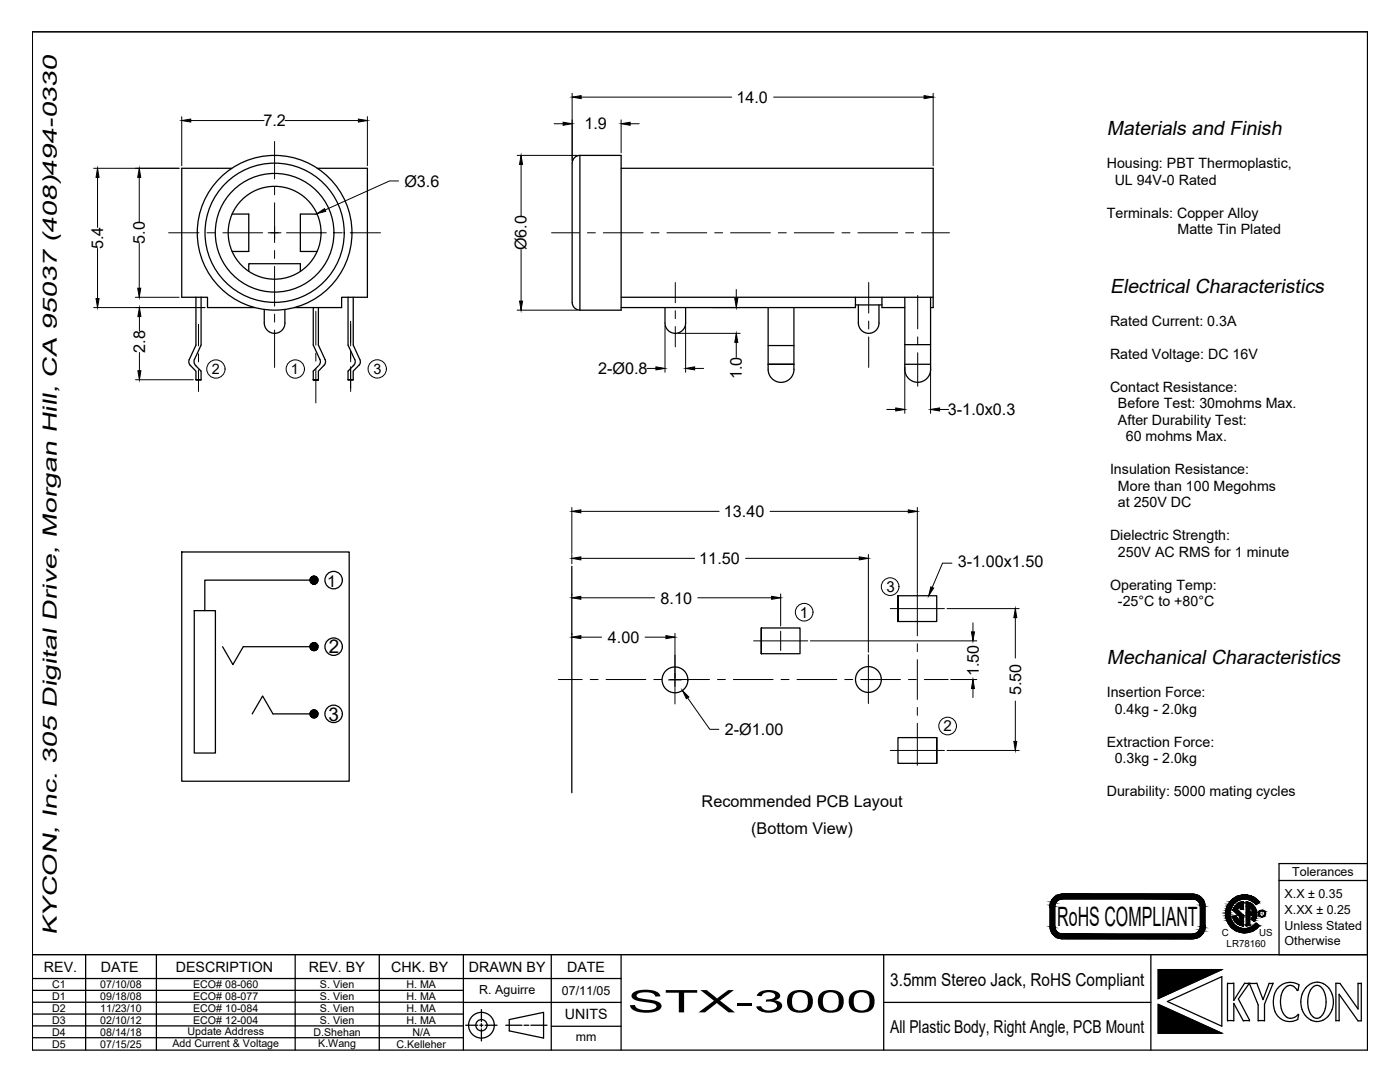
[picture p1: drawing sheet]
<svg xmlns="http://www.w3.org/2000/svg" width="279mm" height="216mm" viewBox="0 0 279 216" stroke-linecap="round" stroke-linejoin="round" font-family="sans-serif">
<!-- layer: PART -->
<g fill="none" stroke="#000" stroke-width=".25">
<path d="M46.3 33.6h-10v25.7h5.1v2.1h9.4M63.3 33.6h10v25.7h-5.1v2.1h-9.5M115.7 31v30.9M115.7 31h8.3v30.9h-8.3M115.7 31a1.54 1.54 0 0 0-1.5 1.5v27.8M124 33.6h62.2v27.8h-.5M39.1 59.3v9.6l-1.3 2.8a1.06 1.06 0 0 0 .2 1.2l1.1 1.2v1.7M40.1 59.3v9.6l-1.3 2.8a1.09 1.09 0 0 0 .3 1.3l1 1.1v1.7M46.3 42.7h3.3v7.5h-3.3M49.6 54.2v-1.6h10.3v1.6M63.3 42.7h-3.4v7.5h3.4M69.5 59.3v9.6l1.3 2.8a1.06 1.06 0 0 1-.3 1.3l-1 1.1v1.7"/>
<path d="M70.5 59.3v9.6l1.3 2.8M124 59.3h62.2M170.7 59.3v2.1h-46.7M176 59.3v2.1h4.6M180.6 59.3v14.4a2.58 2.58 0 0 0 2.5 2.6 2.58 2.58 0 0 0 2.6-2.6M185.7 59.3v14.4M40.1 75.8h-1h1M52.7 61.8v2.7a2.06 2.06 0 0 0 2.1 2 2.06 2.06 0 0 0 2.1-2v-2.7M62.5 61.4v7.5l1.4 2.8a1.03 1.03 0 0 1-.2 1.2M63.5 61.4v7.5l1.4 2.8a1.03 1.03 0 0 1-.2 1.2l-1.2 1.2v1.7h-1h1h-1v-1.7l1-1.1M69.5 75.8h1h-1M71.8 71.8a.97 .97 0 0 1-.2 1.1l-1.1 1.2v1.7"/>
<path d="M114.2 60.3a1.54 1.54 0 0 0 1.5 1.6M132.7 61.4v3.1a2.06 2.06 0 0 0 2.1 2 2.06 2.06 0 0 0 2-2v-3.1M153.3 61.4v12.3a2.58 2.58 0 0 0 2.6 2.6 2.58 2.58 0 0 0 2.6-2.6l-.1-12.3M153.3 69h5.1M158.4 72.7h-5.1h5.1M170.7 60.8h5.3M171.3 60.8v3.7M175.4 60.8v3.7a2.06 2.06 0 0 1-2 2 2.06 2.06 0 0 1-2.1-2M180.6 72.7h5.1M180.6 68.8h5.1M114.1 113v45.2M179.2 118.9h7.7v5.1h-7.7v-5.1v5.1"/>
<path d="M151.9 125.3v5.1v-5.1h7.8v5.1h-7.8M186.9 147.2h-7.7v5.1h7.7v-5.1v5.1"/>
<circle cx="54.8" cy="46.4" r="13.9"/>
<circle cx="54.8" cy="46.4" r="15.4"/>
<circle cx="54.8" cy="46.4" r="11.8"/>
<circle cx="54.8" cy="46.4" r="9.3"/>
<circle cx="134.7" cy="135.7" r="2.58"/>
<circle cx="173.3" cy="135.6" r="2.58"/>
</g>
<!-- layer: CENTER -->
<g fill="none" stroke="#000" stroke-width=".2">
<path d="M54.8 28.2v7.5M54.8 37.3v1.6M33.7 46.5h6M41.3 46.5h1.6M44.5 46.5h7.9M54 46.5h1.6M54.8 40.5v7.9M54.8 50v1.6M54.8 53.2v7.9M57.2 46.5h7.9M66.7 46.5h1.6M69.9 46.5h6"/>
<path d="M110.1 46.5h5.5M117.2 46.5h1.6M120.4 46.5h7.9M129.9 46.5h1.6M133.1 46.5h7.9M134.8 56.4v4M142.6 46.5h1.6M145.8 46.5h7.9M155.3 46.5h1.6M158.5 46.5h7.9M168 46.5h1.6M171.2 46.5h8"/>
<path d="M173.4 56.4v6.1M180.7 46.5h1.6M183.1 58.9v6.7M183.9 46.5h5.6M39.6 64.7v4.3M39.6 70.6v1.6M39.6 73.8v4.3M54.8 62.7v1.6M54.8 65.9v7.4M63 62.1v6.8M63 70.5v1.6M63 73.6v6.8"/>
<path d="M70 64.1v4.9M70 70v2.2M70 73.2v4.9M134.8 62v1.6M134.8 65.2v4M173.4 64.1v1.5M173.4 67.2v6.1M183.1 67.2v1.6M183.1 70.4v6.7M183.1 118.5v8.4M111.4 135.6h4.8M117.8 135.6h1.6"/>
<path d="M121 135.6h7.9M130.5 135.6h1.6M133.7 135.6h7.9M134.7 130.7v9.8M143.2 135.6h1.6M146.4 135.6h7.9M150.4 127.9h10.8M155.8 125.9v3.9M155.9 135.6h1.6M159.1 135.6h7.9M168.6 135.6h1.6M171.8 135.6h7.9"/>
<path d="M173.3 130.7v9.7M177.7 121.4h10.8M181.3 135.6h1.6M183.1 128.4v1.6M183.1 131.6v8M184.5 135.6h4.7M177.7 149.7h10.8M183.1 141.1v1.6M183.1 144.3v8.4"/>
</g>
<!-- layer: 0 -->
<g fill="none" stroke="#000" stroke-width=".25">
<path d="M36.3 110.1h33.4v45.8h-33.4zM62.7 115.8h-21.8v6M38.8 121.8h4.2v28.5h-4.2zM44.4 129l2.1 3.6 2-3.6h14.2M50.3 142.5l2.1-3.6 2.1 3.6h8.2"/>
<circle cx="66.6" cy="115.8" r="1.74"/>
<circle cx="66.6" cy="129" r="1.74"/>
<circle cx="66.6" cy="142.4" r="1.74"/>
</g>
<g fill="#000" stroke="#000" stroke-width=".2">
<path d="M62.7 115.8h.8v.1zM62.7 129h.8v.2zM62.7 142.5h.8v.1z"/>
<path d="M61.9 115.9v.2l.8-.3zM61.9 116.1l.8-.3-.7 .5zM62 116.3l.2 .1 .5-.6z"/>
<path d="M61.9 115.4v.2l.8 .2zM61.9 115.6l.8 .2h-.8zM61.9 115.8v.1l.8-.1z"/>
<path d="M62.7 115.8l-.5 .6 .1 .1zM62.7 115.8l-.2 .8-.2-.1zM62.7 115.8l-.2 .8h.2z"/>
<path d="M62.2 115.1l.5 .7-.4-.8zM62 115.3l.2-.2 .5 .7zM62 115.3l-.1 .1 .8 .4z"/>
<path d="M62.7 115.8v.8h.1zM62.7 115.8l.3 .7-.2 .1zM62.7 115.8l.3 .7 .2-.1z"/>
<path d="M62.7 114.9v.9l.1-.8zM62.5 115l.2-.1v.9zM62.3 115l.4 .8-.2-.8z"/>
<path d="M62.7 115.8l.5 .6 .1-.1zM62.7 115.8l.7 .3-.1 .2zM62.7 115.8l.7 .3 .1-.2z"/>
<path d="M63.2 115.1l-.5 .7 .6-.5zM63 115l.2 .1-.5 .7zM62.8 115l-.1 .8 .3-.8z"/>
<path d="M62.7 115.8h.8v-.2zM62.7 115.8l.7-.4 .1 .2zM62.7 115.8l.7-.4-.1-.1z"/>
<path d="M61.9 129.2v.2l.8-.4zM61.9 129.4l.8-.4-.7 .5zM62 129.5l.2 .2 .5-.7z"/>
<path d="M61.9 128.7v.2l.8 .1zM61.9 128.9l.8 .1h-.8zM61.9 129v.2l.8-.2z"/>
<path d="M62.7 129l-.5 .7 .1 .1zM62.7 129l-.2 .8h-.2zM62.7 129l-.2 .8h.2z"/>
<path d="M62.2 128.4l.5 .6-.4-.7zM62 128.5l.2-.1 .5 .6zM62 128.5l-.1 .2 .8 .3z"/>
<path d="M62.7 129v.8h.1zM62.7 129l.3 .8h-.2zM62.7 129l.3 .8 .2-.1z"/>
<path d="M62.7 128.2v.8l.1-.8zM62.5 128.2h.2v.8zM62.3 128.3l.4 .7-.2-.8z"/>
<path d="M62.7 129l.5 .7 .1-.2zM62.7 129l.7 .4-.1 .1zM62.7 129l.7 .4 .1-.2z"/>
<path d="M63.2 128.4l-.5 .6 .6-.5zM63 128.3l.2 .1-.5 .6zM62.8 128.2l-.1 .8 .3-.7z"/>
<path d="M62.7 129h.8v-.1zM62.7 129l.7-.3 .1 .2zM62.7 129l.7-.3-.1-.2z"/>
<path d="M61.9 142.6v.2l.8-.3zM61.9 142.8l.8-.3-.7 .5zM62 143l.2 .1 .5-.6z"/>
<path d="M61.9 142.1v.2l.8 .2zM61.9 142.3l.8 .2h-.8zM61.9 142.5v.1l.8-.1z"/>
<path d="M62.7 142.5l-.5 .6 .1 .1zM62.7 142.5l-.2 .7h-.2zM62.7 142.5l-.2 .7 .2 .1z"/>
<path d="M62.2 141.8l.5 .7-.4-.8zM62 141.9l.2-.1 .5 .7zM62 141.9l-.1 .2 .8 .4z"/>
<path d="M62.7 142.5v.8l.1-.1zM62.7 142.5l.3 .7h-.2zM62.7 142.5l.3 .7 .2-.1z"/>
<path d="M62.7 141.6v.9l.1-.8zM62.5 141.7l.2-.1v.9zM62.3 141.7l.4 .8-.2-.8z"/>
<path d="M62.7 142.5l.5 .6 .1-.1zM62.7 142.5l.7 .3-.1 .2zM62.7 142.5l.7 .3 .1-.2z"/>
<path d="M63.2 141.8l-.5 .7 .6-.6zM63 141.7l.2 .1-.5 .7zM62.8 141.7l-.1 .8 .3-.8z"/>
<path d="M62.7 142.5h.8v-.2zM62.7 142.5l.7-.4 .1 .2zM62.7 142.5l.7-.4-.1-.2z"/>
</g>
<!-- layer: DIMENSION -->
<g fill="none" stroke="#000" stroke-width=".2">
<path d="M114.2 18.6v13.4M116 19.4h30M154.4 19.4h30M186.2 18.6v14.5M18.7 33.6h17.1M19.5 35.4v10M27.8 35.4v8.9M36.3 23.3v9.8M38.1 24.1h14.6M56.9 24.1h14.6M73.3 23.3v9.8M79.5 36.1h-1.8l-12.8 5.8"/>
<path d="M103.2 31h12M104 32.8v10.3M110.6 24.7h1.8M124 23.9v6.6M125.8 24.7h1.8M19.5 49.6v10M27 59.3h8.8M27.8 48.6v8.9M53.5 46.5h2.6M54.8 45.2v2.5M104 49.8v10.3M146.9 57.8v1.8"/>
<path d="M18.7 61.4h22.2M27.1 75.8h11.5M27.8 63.2v2.9M27.8 70.3v3.7M103.2 61.9h12M129.1 73.5h1.8M132.7 65v9.3M135.3 66.5h12.4M136.8 65v9.3M138.6 73.5h1.8M142.2 61.4h5.5M146.9 68.3v3"/>
<path d="M180.6 73.2v9.3M185.7 73.2v9.3M177 81.7h1.8M187.5 81.7h1.8M114.1 101.3v9.1M114.1 110.6v1.9M114.1 118.5v.3M115.9 111.4h22.7M115.9 119.3h14.8M115.9 102h27.6M139.3 119.3h14.7M148.8 111.4h22.7"/>
<path d="M153.7 102h27.6M155.8 118.5v6.4M173.3 110.6v19.5M183.1 101.3v17.1M190 112.4h-1.9l-2.1 4.8M114.1 126.4v.2M115.9 127.1h4.2M128.7 127.1h4.2M133.4 135.7h2.6M134.7 126.4v10.6M137.2 139.2l4.5 6.3h1.8M161.7 127.9h33.2"/>
<path d="M172.3 135.6h2M189 121.4h14.4M189.7 135.6h5.2M194.2 124.3v1.8M194.2 137.4v1.8M202.6 123.2v8.1M202.6 139.9v8M189 149.7h14.4"/>
<circle cx="43.1" cy="73.6" r="1.83"/>
<circle cx="58.9" cy="73.6" r="1.83"/>
<circle cx="75.3" cy="73.6" r="1.83"/>
<circle cx="177.6" cy="117.1" r="1.76"/>
<circle cx="160.5" cy="122.2" r="1.76"/>
<circle cx="189.1" cy="144.9" r="1.76"/>
</g>
<g fill="#000" stroke="#000" stroke-width=".2">
<path d="M114.2 19.4l1.8-.3v.6zM184.4 19.1l1.8 .3-1.8 .3zM19.5 33.6l.3 1.8h-.6zM27.8 33.6l.3 1.8h-.6zM36.3 24.1l1.8-.3v.6zM71.5 23.8l1.8 .3-1.8 .3zM104 31l.3 1.8h-.6zM112.4 24.4l1.8 .3-1.8 .3zM124 24.7l1.8-.3v.6zM19.2 59.6h.6l-.3 1.8zM27.5 57.5h.6l-.3 1.8zM63.2 42.6l1.6-1 .2 .6z"/>
<path d="M146.6 59.6h.6l-.3 1.8zM27.5 74h.6l-.3 1.8zM27.8 61.4l.3 1.8h-.6zM103.7 60.1h.6l-.3 1.8zM130.9 73.2l1.8 .3-1.8 .3zM136.8 73.5l1.8-.3v.6zM146.9 66.5l.3 1.8h-.6zM178.8 81.4l1.8 .3-1.8 .3zM185.7 81.7l1.8-.3v.6zM114.1 111.4l1.8-.3v.6zM114.1 119.3l1.8-.3v.6zM114.1 102l1.8-.3v.6z"/>
<path d="M154 119l1.8 .3-1.8 .3zM171.5 111.1l1.8 .3-1.8 .3zM181.3 101.7l1.8 .3-1.8 .3zM185.8 117.1l.5 .2-1 1.6zM114.1 127.1l1.8-.3v.6zM132.9 126.8l1.8 .3-1.8 .3zM136.2 137.8l1.3 1.3-.5 .3zM194.2 135.6l.3 1.8h-.6zM193.9 126.1h.6l-.3 1.8zM202.6 121.4l.3 1.8h-.6zM202.3 147.9h.6l-.3 1.8z"/>
</g>
<!-- layer: BORDER -->
<g fill="none" stroke="#000" stroke-width=".25">
<path d="M6.5 6.4v203.1h266.4v-203.1M210.1 179.3a2.43 2.43 0 0 1 1.9-.9h26.1a2.42 2.42 0 0 1 2.4 2.5v4a2.44 2.44 0 0 1-2.4 2.4h-26.1a2.44 2.44 0 0 1-2.4-2.4v-4v-.6zM211.1 179.7l.9-.3h26.1a1.5 1.5 0 0 1 1.5 1.5v4a1.51 1.51 0 0 1-1.5 1.5h-26.1a1.5 1.5 0 0 1-1.5-1.5v-4l.1-.5zM255.3 175.7h17.6M272.9 172.3h-17.6v18.2M6.5 190.5h266.4M6.5 197.6h86M6.5 195.3h117.5M6.5 200h86M17.1 190.5v19M31.2 190.5v19M58.9 190.5v19"/>
<path d="M75.7 190.5v19M92.5 190.5v19M110 190.5v19M124 190.5v19M176.4 190.5v19M229.7 190.5v19M231.1 193.5h12.7l-12.7 5.8zM233 199.8l10.8-4.9v9.9zM243.8 193.5h.1M245 196.2v7.5M245 196.2h1.2v3.4l2.2-3.4h.9l-2.2 3.1 2.3 4.4M253.3 196.2l-1.2 3.3-1.3-3.3h-1.5l1.8 4.3v3.2"/>
<path d="M254.1 196.2l-1.7 4.2v3.3h-1.3M254.1 196.2h-.8M258.2 196.8l.7 .8M258.2 196.8a1.66 1.66 0 0 0-2.3 1.3 4.5 4.5 0 0 0 .9 4.9M258.9 197.6h.1l.3-1.1a3.4 3.4 0 0 0-5.2 3.1 3.5 3.5 0 0 0 3.2 4.2h.9l.8-.4 .2-.9-1 .6-.7 .1M264.1 196.3a4.2 4.2 0 0 1 2 3.9 4.2 4.2 0 0 1-2.7 3.6 3.6 3.6 0 0 1-3.8-4.3 3.3 3.3 0 0 1 4.5-3.2M271 196.2v5.1l-3.6-5.1h-.8v7.5M271 196.2h.7v7.5h-.7l-3.7-5.3v5.3M6.5 207.1h86M6.5 204.7h86M6.5 202.3h86M92.5 200h31.5"/>
<path d="M92.9 204.6h2.5M95.8 204.6h.6M96.1 201.4v2.4M96.1 204.3v.6M96.1 205.3v2.4M96.8 204.6h2.4M100.9 204.6h3.3M101.6 203.4l6.9-1.4v5.1l-6.9-1.4zM104.6 204.6h.9M105.9 204.6h3.3M110 204.8h14M231.1 200.4l12.7 5.8h-12.7z"/>
<path d="M248.1 203.7l-1.9-3.5v3.5h-1.2M248.1 203.7h1.3M256.8 203l.7 .2M261.5 202.2l.7 .8M261.5 202.2a4.7 4.7 0 0 1 .7-5.4 1.52 1.52 0 0 1 2.1 1.3 4.6 4.6 0 0 1-.9 4.9l-.6 .2-.6-.2M266.6 203.7h.7"/>
<circle cx="96.1" cy="204.6" r="2.57"/>
<circle cx="96.1" cy="204.6" r="1.13"/>
</g>
<!-- layer: CK_LEVEL_1 -->
<g fill="none" stroke="#000" stroke-width=".25">
<path d="M6.5 6.4h266.4M245.5 179.9a3.8 3.8 0 0 1 5.8 .1l-.6 .5a2.95 2.95 0 0 0-4.3-.3 2.95 2.95 0 0 0 0 4.3 2.95 2.95 0 0 0 4.3-.3l.6 .5a3.8 3.8 0 0 1-5.3 .6 3.8 3.8 0 0 1-.5-5.4zM248.7 179.9v4.9l.7-.3v-1.8h.7l-.4 .7M248.7 179.9a2.43 2.43 0 0 1 1.6 4l-.6-.5M247.5 180.8l-.6 .7 1.3 1.1v2.2a2.43 2.43 0 0 1-2.2-1.9l.7-.2 .3 .6 .5 .5v-.8l-1.4-1.4a2.44 2.44 0 0 1 2.1-1.7v1.5h-.7v-.6M249.4 181l.4 .4 .3 .6h-.7zM176.4 200h53.3"/>
<circle cx="251.8" cy="182.3" r=".62"/>
<circle cx="251.8" cy="182.3" r=".61"/>
</g>
<!-- layer: BORDER -->
<path d="M6.5 6.4h266.4v184.1h-266.4z" fill="none" stroke="#000" stroke-width=".2"/>
<g fill="#000" stroke="#000" stroke-width=".2">
<path d="M231.1 193.5h12.7l-12.7 5.8zM231.1 200.4l12.7 5.8h-12.7z"/>
<path d="M209.7 180l1 .2 .1-.2zM209.7 180l1 .2h-1z"/>
<path d="M209.8 179.9h1zM209.8 179.9l1 .1z"/>
<path d="M209.8 179.8l1 .1 .1-.1zM209.8 179.8l1 .1h-1z"/>
<path d="M209.9 179.7l1 .1 .2-.1zM209.9 179.7l1 .1h-1.1z"/>
<path d="M209.9 179.7h1.2zM209.9 179.7h1.2z"/>
<path d="M210 179.5l1.1 .2 .2-.2zM210 179.5l1.1 .2h-1.2z"/>
<path d="M210 179.5h1.5zM210 179.5h1.3h-1.3z"/>
<path d="M210.1 179.4h1.7zM210.1 179.4l1.4 .1z"/>
<path d="M210.1 179.4h1.7zM210.1 179.4h1.7z"/>
<path d="M210.1 179.4h1.9zM210.1 179.4h1.7z"/>
<path d="M212 178.4l26.4 .1zM211.7 178.5h26.7z"/>
<path d="M211.7 178.5h27zM211.4 178.5h27.3z"/>
<path d="M211.4 178.5l27.6 .1-.3-.1zM211.1 178.6l.3-.1 27.6 .1z"/>
<path d="M211.1 178.6l28.2 .2-.3-.2zM210.8 178.8l.3-.2 28.2 .2z"/>
<path d="M210.8 178.8l28.7 .1-.2-.1zM210.5 178.9l.3-.1 28.7 .1z"/>
<path d="M210.5 178.9l29.3 .3-.3-.3zM210.3 179.2l.2-.3 29.3 .3z"/>
<path d="M210.3 179.2l29.7 .2-.2-.2zM210.3 179.2l29.7 .2h-29.9z"/>
<path d="M238.1 179.4h1.9zM238.1 179.4h1.9z"/>
<path d="M238.3 179.4h1.7zM238.3 179.4h1.7z"/>
<path d="M238.3 179.4l1.7 .1zM238.3 179.4l1.7 .1z"/>
<path d="M238.5 179.5h1.6zM238.5 179.5h1.6z"/>
<path d="M238.7 179.5l1.5 .2-.1-.2zM238.7 179.5l1.5 .2z"/>
<path d="M238.9 179.7h1.3zM238.9 179.7h1.3z"/>
<path d="M238.9 179.7l1.3 .1v-.1zM238.9 179.7l1.3 .1h-1.1z"/>
<path d="M239.1 179.8l1.2 .1-.1-.1zM239.1 179.8l1.2 .1h-1.1z"/>
<path d="M239.2 179.9l1.1 .1zM239.2 179.9l1.1 .1z"/>
<path d="M239.3 180l1.1 .2-.1-.2zM239.3 180l1.1 .2h-1z"/>
<path d="M209.6 180.9l.9 4v-4zM209.6 180.9l.9 4h-.9z"/>
<path d="M209.6 184.9l.9 .2v-.2zM209.6 184.9l.9 .2h-.9z"/>
<path d="M209.6 180.6l.9 .3v-.3zM209.6 180.6l.9 .3h-.9z"/>
<path d="M209.6 185.1l.9 .1zM209.6 185.1l.9 .1z"/>
<path d="M209.6 180.6h.9zM209.6 180.6h.9z"/>
<path d="M209.6 185.2l1 .1-.1-.1zM209.6 185.2l1 .1h-1z"/>
<path d="M209.6 180.4l.9 .2 .1-.2zM209.6 180.4l.9 .2h-.9z"/>
<path d="M209.6 185.3l1 .2v-.2zM209.6 185.3l1 .2h-1z"/>
<path d="M209.6 180.2l1 .2v-.2zM209.6 180.2l1 .2h-1z"/>
<path d="M209.6 185.5h1.1zM209.6 185.5h1.1z"/>
<path d="M209.7 180.2h1zM209.7 180.2h.9z"/>
<path d="M209.7 185.5l1.1 .2-.1-.2zM209.7 185.5l1.1 .2h-1.1z"/>
<path d="M209.7 185.7l1.1 .1zM209.7 185.7l1.1 .1z"/>
<path d="M209.8 185.8l1.1 .1-.1-.1zM209.8 185.8l1.1 .1h-1.1z"/>
<path d="M209.8 185.9l1.3 .2-.2-.2zM209.8 185.9l1.3 .2h-1.2z"/>
<path d="M209.9 186.1h1.2zM209.9 186.1h1.2z"/>
<path d="M209.9 186.1l1.4 .1-.2-.1zM209.9 186.1l1.4 .1h-1.3z"/>
<path d="M210 186.2l1.5 .1zM210 186.2l1.5 .1z"/>
<path d="M210 186.3l1.8 .1zM210 186.3l1.8 .1z"/>
<path d="M210.1 186.4h1.7zM210.1 186.4h1.7z"/>
<path d="M210.1 186.4h1.9zM210.1 186.4h1.9z"/>
<path d="M211.7 187.3h26.7zM211.7 187.3h26.4z"/>
<path d="M211.4 187.2h27.3zM211.4 187.2l27 .1z"/>
<path d="M211.1 187.1h27.9zM211.1 187.1l27.6 .1z"/>
<path d="M210.8 187l28.2 .1 .3-.1zM210.8 187l28.2 .1h-27.9z"/>
<path d="M210.5 186.8l28.8 .2 .2-.2zM210.5 186.8l28.8 .2h-28.5z"/>
<path d="M210.3 186.6l29.2 .2 .3-.2zM210.3 186.6l29.2 .2h-29z"/>
<path d="M210.1 186.4l29.7 .2 .2-.2zM210.1 186.4l29.7 .2h-29.5z"/>
<path d="M238.3 186.4h1.7zM238.3 186.4h1.7z"/>
<path d="M238.3 186.4h1.7zM238.1 186.4h1.9z"/>
<path d="M238.5 186.3h1.5zM238.3 186.4h1.7z"/>
<path d="M238.7 186.2h1.4zM238.5 186.3h1.5z"/>
<path d="M238.9 186.1h1.3zM238.9 186.1h1.3z"/>
<path d="M238.9 186.1l1.2 .1 .1-.1zM238.7 186.2l.2-.1 1.2 .1z"/>
<path d="M239.1 185.9l1.1 .2v-.2zM238.9 186.1l.2-.2 1.1 .2z"/>
<path d="M239.2 185.8l1 .1 .1-.1zM239.2 185.8l1 .1h-1.1z"/>
<path d="M239.3 185.7h1zM239.3 185.7l1 .1z"/>
<path d="M239.4 180.2h1zM239.4 180.2h1z"/>
<path d="M239.4 185.5l.9 .2 .1-.2zM239.4 185.5l.9 .2h-1z"/>
<path d="M239.4 180.2l1 .2v-.2zM239.4 180.2l1 .2h-.9z"/>
<path d="M239.4 185.5h1zM239.4 185.5h1z"/>
<path d="M239.5 180.4l1 .2-.1-.2zM239.5 180.4l1 .2h-1z"/>
<path d="M239.5 185.3l.9 .2v-.2zM239.5 185.3l.9 .2h-1z"/>
<path d="M239.5 180.6h1zM239.5 180.6h1z"/>
<path d="M239.5 185.2l.9 .1 .1-.1zM239.5 185.2l.9 .1h-.9z"/>
<path d="M239.5 180.6l1 .3v-.3zM239.5 180.6l1 .3h-.9z"/>
<path d="M239.5 185.1h1zM239.5 185.1l1 .1z"/>
<path d="M239.6 180.9l.9 4v-4zM239.6 180.9l.9 4h-.9z"/>
<path d="M239.6 184.9l.9 .2v-.2zM239.6 184.9l.9 .2h-1z"/>
</g>
<!-- layer: CK_LEVEL_1 -->
<g fill="#000" stroke="#000" stroke-width=".2">
<path d="M247.8 180h.4zM248.2 178.6h.4zM248.7 179.9l.1 .1zM247.8 186.1h1.2zM247.9 184.7l.3 .1zM248.7 184.7h.3zM249.9 183.6h.6l-.2 .2zM250.4 180.2h.6l-.2 .2zM251.4 181.9l-.1 .1zM252.2 182.8l.1-.1z"/>
<path d="M245.4 180h1.2zM245.4 180h1.2z"/>
<path d="M245.4 180l1 .2 .2-.2zM245.4 180l1 .2h-1.1z"/>
<path d="M245.6 179.8l1 .2 .3-.2zM245.6 179.8l1 .2h-1.2z"/>
<path d="M245.7 179.7l1.2 .1 .2-.1zM245.7 179.7l1.2 .1h-1.3z"/>
<path d="M245.8 179.6h1.4zM245.7 179.7h1.4z"/>
<path d="M245.9 179.5l1.3 .1 .4-.1zM245.8 179.6l.1-.1 1.3 .1z"/>
<path d="M246 179.4h1.9zM246 179.4l1.6 .1h-1.7z"/>
<path d="M246 179.4h2.1zM246 179.4h1.9z"/>
<path d="M247.8 180l.4 .1zM247.5 180.1h.7z"/>
<path d="M246 179.4h2.2zM246 179.4h2.3z"/>
<path d="M246 179.4h2.2zM246 179.4h2.1z"/>
<path d="M248.2 178.6h.8zM247.8 178.6h1.2z"/>
<path d="M248.7 180h.3zM248.7 180h.3z"/>
<path d="M247.8 178.6h1.2zM247.8 178.6h1.2z"/>
<path d="M247.8 178.6l1.6 .1zM247.4 178.7h2z"/>
<path d="M247.4 178.7h2zM247.4 178.7h2z"/>
<path d="M247.4 178.7l2.3 .1zM247 178.8l.4-.1 2.3 .1z"/>
<path d="M247 178.8h2.7zM247 178.8h2.7z"/>
<path d="M247 178.8l3.1 .2-.4-.2zM246.7 179l.3-.2 3.1 .2z"/>
<path d="M246.7 179h3.4zM246.7 179h3.4z"/>
<path d="M246.7 179l3.7 .2-.3-.2zM246.3 179.2l.4-.2 3.7 .2z"/>
<path d="M246.3 179.2h4.1zM246.3 179.2h4.1z"/>
<path d="M246.3 179.2l4.4 .2-.3-.2zM246 179.4l.3-.2 4.4 .2z"/>
<path d="M248.3 179.4h2.5zM248.3 179.4h2.5z"/>
<path d="M248.6 179.4h2.2zM248.6 179.4h2.2z"/>
<path d="M248.7 179.4l2.1 .1zM248.7 179.4l2.1 .1z"/>
<path d="M248.9 179.5h2zM248.9 179.5h2z"/>
<path d="M249.3 179.5l1.7 .2-.1-.2zM249.3 179.5l1.7 .2z"/>
<path d="M249.6 179.7h1.5zM249.6 179.7h1.5z"/>
<path d="M249.7 179.7l1.5 .1-.1-.1zM249.7 179.7l1.5 .1h-1.3z"/>
<path d="M249.9 179.8l1.4 .2-.1-.2zM249.9 179.8l1.4 .2h-1.2z"/>
<path d="M250.1 180h1.2zM250.1 180h1.2z"/>
<path d="M244.6 182.4l.8 .1v-.1zM244.6 182.4l.8 .1h-.8z"/>
<path d="M244.6 182l.8 .1v-.1zM244.6 182l.8 .1h-.8z"/>
<path d="M244.6 182.1l.8 .3v-.3zM244.6 182.1l.8 .3h-.8z"/>
<path d="M244.6 182.5l.8 .2v-.2zM244.6 182.5l.8 .2h-.8z"/>
<path d="M244.6 182.7l.9 .2-.1-.2zM244.6 182.7l.9 .2h-.8z"/>
<path d="M244.7 181.8l.7 .2 .1-.2zM244.7 181.8l.7 .2h-.8z"/>
<path d="M244.7 182.9l.8 .1zM244.7 182.9l.8 .1z"/>
<path d="M244.7 181.7h.8zM244.7 181.7l.8 .1z"/>
<path d="M244.7 183l.9 .3-.1-.3zM244.7 183l.9 .3h-.9z"/>
<path d="M244.7 181.4l.8 .3 .1-.3zM244.7 181.4l.8 .3h-.8z"/>
<path d="M244.7 183.3l.9 .1zM244.7 183.3l.9 .1z"/>
<path d="M244.8 181.3h.8zM244.8 181.3l.8 .1z"/>
<path d="M244.8 183.4l1 .3-.2-.3zM244.8 183.4l1 .3h-.9z"/>
<path d="M244.9 181l.7 .3 .2-.3zM244.9 181l.7 .3h-.8z"/>
<path d="M244.9 183.7h.9zM244.9 183.7h.9z"/>
<path d="M244.9 181h.9zM244.9 181h.9z"/>
<path d="M244.9 183.7l1 .3-.1-.3zM244.9 183.7l1 .3h-.9z"/>
<path d="M245 180.7l.8 .3 .1-.3zM245 180.7l.8 .3h-.9z"/>
<path d="M245 184l1 .1zM245 184l1 .1z"/>
<path d="M245 180.6h1zM245 180.6l.9 .1z"/>
<path d="M245 184.1l1.1 .2-.1-.2zM245 184.1l1.1 .2h-1z"/>
<path d="M245.1 180.4l.9 .2 .1-.2zM245.1 180.4l.9 .2h-1z"/>
<path d="M245.1 184.3l1.2 .1-.2-.1zM245.1 184.3l1.2 .1h-1.1z"/>
<path d="M245.2 180.3l.9 .1 .2-.1zM245.2 180.3l.9 .1h-1z"/>
<path d="M245.2 184.4l1.2 .1zM245.2 184.4l1.2 .1z"/>
<path d="M245.3 180.2h1.1zM245.3 180.2l1 .1h-1.1z"/>
<path d="M245.3 184.5l1.3 .2-.2-.2zM245.3 184.5l1.3 .2h-1.2z"/>
<path d="M245.4 184.7h1.2zM245.4 184.7h1.2z"/>
<path d="M245.4 184.7l1.5 .2-.3-.2zM245.4 184.7l1.5 .2h-1.3z"/>
<path d="M246.7 182.7v.2zM246 182.9l.7-.2v.2z"/>
<path d="M246 182.9h.8zM246 182.9h.8z"/>
<path d="M246 182.9l.8 .2v-.2zM246 182.9l.8 .2h-.7z"/>
<path d="M246.1 183.1l.8 .1zM246.1 183.1l.8 .1z"/>
<path d="M246.1 183.2l.9 .1-.1-.1zM246.1 183.2l.9 .1h-.8z"/>
<path d="M246.1 181.5l1 .1-.2-.1zM246.1 181.5l1 .1h-1z"/>
<path d="M245.6 184.9l1.5 .1zM245.6 184.9l1.5 .1z"/>
<path d="M246.2 183.3l.8 .1zM246.2 183.3l.8 .1h-.8z"/>
<path d="M246.2 181.3l.7 .2 .1-.2zM246.2 181.3l.7 .2h-.8z"/>
<path d="M246.2 181.3h.8zM246.2 181.3h.8z"/>
<path d="M246.2 183.4l.9 .1zM246.2 183.4l.9 .1z"/>
<path d="M246.1 181.6l2.1 1-1.1-1zM246.1 181.6l2.1 1h-1.1z"/>
<path d="M246.3 183.5l1 .2-.2-.2zM246.3 183.5l1 .2h-.9z"/>
<path d="M245.7 185l1.5 .1zM245.7 185l1.5 .1z"/>
<path d="M246.3 181.1l.7 .2 .2-.2zM246.3 181.1l.7 .2h-.8z"/>
<path d="M246.3 181h.9zM246.3 181l.9 .1z"/>
<path d="M245.8 185.1l1.8 .1zM245.8 185.1l1.8 .1z"/>
<path d="M246.4 183.7h.9zM246.4 183.7h.9z"/>
<path d="M246.4 183.7l1.1 .1zM246.4 183.7l1.1 .1z"/>
<path d="M246.4 181h1zM246.4 181h.8h-.9z"/>
<path d="M246.5 180.8l.9 .2 .1-.2zM246.5 180.8l.9 .2h-1z"/>
<path d="M245.9 185.2l2 .1zM245.9 185.2l2 .1z"/>
<path d="M246 185.3h2.1zM246 185.3h2.1z"/>
<path d="M246 185.3h2.3zM246 185.3h2.3z"/>
<path d="M247.5 180.1l.7 .1v-.1zM247.2 180.2l.3-.1 .7 .1z"/>
<path d="M247.2 180.2l1 .2v-.2zM247 180.4l.2-.2 1 .2z"/>
<path d="M247 180.4l1.2 .2v-.2zM246.7 180.6l.3-.2 1.2 .2z"/>
<path d="M246.7 180.6l1.5 .2v-.2zM246.7 180.6l1.5 .2h-1.7z"/>
<path d="M246.5 180.8h1.7zM246.5 180.8h1.7z"/>
<path d="M247.5 180.8l.7 .6v-.6zM247.5 180.8l.7 .6h-.7z"/>
<path d="M247.1 182.6l1.1 .4v-.4zM247.1 182.6l1.1 .4h-.7z"/>
<path d="M247.5 183l.7 .8v-.8zM247.5 183l.7 .8h-.7z"/>
<path d="M246.5 183.8l1.7 .1v-.1zM246.5 183.8l1.7 .1h-1.6z"/>
<path d="M246.6 183.9l1.6 .3v-.3zM246.6 183.9l1.6 .3h-1.4z"/>
<path d="M246.8 184.2l1.4 .2v-.2zM246.8 184.2l1.4 .2h-1.2z"/>
<path d="M247 184.4l1.2 .1v-.1zM247 184.4l1.2 .1h-.9z"/>
<path d="M247.3 184.5l.9 .1v-.1zM247.3 184.5l.9 .1z"/>
<path d="M247.6 184.6l.6 .1zM247.6 184.6l.6 .1z"/>
<path d="M248.2 186.1h.4zM247.8 186.1h.8z"/>
<path d="M248.7 184.7h.1zM248.7 184.7h.1z"/>
<path d="M247.8 186.1h1.2zM247.8 186.1h1.2z"/>
<path d="M248.7 180l.6 .1zM248.7 180l.6 .1h-.6z"/>
<path d="M248.7 184.6h.5zM248.7 184.6l.3 .1z"/>
<path d="M248.7 180.1l.9 .2zM248.7 180.1l.9 .2h-.9z"/>
<path d="M247.4 186h2zM247.4 186h2z"/>
<path d="M247.4 186h2zM247.4 186l1.6 .1z"/>
<path d="M248.7 181l.7 1v-1zM248.7 181l.7 1h-.7z"/>
<path d="M248.7 182.7l.7 1.8v-1.8zM248.7 182.7l.7 1.8h-.7z"/>
<path d="M248.7 184.5h.7zM248.7 184.5l.5 .1z"/>
<path d="M248.7 180.3l1.2 .1-.3-.1zM248.7 180.3l1.2 .1h-1.2z"/>
<path d="M247 185.9l2.4 .1 .3-.1zM247 185.9l2.4 .1z"/>
<path d="M247 185.9h2.7zM247 185.9h2.7z"/>
<path d="M248.7 180.4l1.4 .3-.2-.3zM248.7 180.4l1.4 .3h-1.4z"/>
<path d="M249.9 183.6l.4 .2zM250.2 183.8h.1z"/>
<path d="M246.7 185.7l3 .2 .4-.2zM246.7 185.7l3 .2h-2.7z"/>
<path d="M246.7 185.7h3.4zM246.7 185.7h3.4z"/>
<path d="M248.7 180.7l1.6 .2-.2-.2zM248.7 180.7l1.6 .2h-1.6z"/>
<path d="M248.7 180.9l1.7 .1zM248.7 180.9l1.7 .1z"/>
<path d="M249.4 181l1.1 .1-.1-.1zM249.4 181l1.1 .1h-.9z"/>
<path d="M246.3 185.5l3.8 .2 .3-.2zM246.3 185.5l3.8 .2h-3.4z"/>
<path d="M250.4 180.2l.4 .2zM250.6 180.4h.2z"/>
<path d="M246.3 185.5h4.1zM246.3 185.5h4.1z"/>
<path d="M249.6 181.1l.9 .1zM249.6 181.1l.9 .1z"/>
<path d="M249.7 181.2l.9 .1-.1-.1zM249.7 181.2l.9 .1h-.8z"/>
<path d="M249.7 183.4l.8 .2v-.2zM249.7 183.4l.8 .2h-.6z"/>
<path d="M249.8 181.3l.8 .2v-.2zM249.8 181.3l.8 .2h-.7z"/>
<path d="M249.8 183.3l.7 .1 .1-.1zM249.8 183.3l.7 .1h-.8z"/>
<path d="M249.9 183.3h.7zM249.9 183.3h.7z"/>
<path d="M249.9 181.5h.8zM249.9 181.5h.8z"/>
<path d="M249.9 181.5l.8 .3v-.3zM249.9 181.5l.8 .3h-.7zM250 181.8h.7zM250 181.8h.7z"/>
<path d="M249.9 183.1l.7 .2 .1-.2zM249.9 183.1l.7 .2h-.7z"/>
<path d="M250 183h.7zM250 183l.7 .1z"/>
<path d="M250 181.8l.8 .2-.1-.2zM250 181.8l.8 .2h-.7z"/>
<path d="M250 182.9l.7 .1v-.1zM250 182.9l.7 .1h-.7z"/>
<path d="M246 185.3l4.4 .2 .3-.2zM246 185.3l4.4 .2h-4.1z"/>
<path d="M250.6 184.3l.4 .2zM250.6 184.3l.4 .2h-.6z"/>
<path d="M248.6 185.3h2.2zM248.3 185.3h2.4z"/>
<path d="M248.7 185.3h2.1zM248.6 185.3h2.2z"/>
<path d="M248.7 182l2.1 .1zM248.7 182l2.1 .1z"/>
<path d="M250.1 182.7h.7zM250.1 182.7h.7z"/>
<path d="M250.1 182.7l.6 .2 .1-.2zM250.1 182.7l.6 .2h-.7z"/>
<path d="M248.7 182.1l2.1 .3v-.3zM248.7 182.1l2.1 .3h-2.1z"/>
<path d="M248.9 185.2h1.9zM248.7 185.3h2.1z"/>
<path d="M248.7 182.4l2.1 .3v-.3zM248.7 182.4l2.1 .3h-2.1z"/>
<path d="M249.3 185.2h1.6zM248.9 185.2h1.9z"/>
<path d="M250.4 184.5l.9 .2-.3-.2zM250.2 184.7l.2-.2 .9 .2z"/>
<path d="M249.6 185l1.3 .2 .1-.2zM249.3 185.2l.3-.2 1.3 .2z"/>
<path d="M249.7 185h1.4zM249.6 185h1.4z"/>
<path d="M249.9 184.9l1.2 .1 .1-.1zM249.7 185l.2-.1 1.2 .1z"/>
<path d="M251.2 182.3v.1zM251.2 182.3v.1z"/>
<path d="M251.2 182.2v.1zM251.2 182.2v.1z"/>
<path d="M251.2 182.4l.1 .1zM251.2 182.4l.1 .1z"/>
<path d="M251.3 182.1l-.1 .1zM251.3 182.1l-.1 .1z"/>
<path d="M251.3 182.5v.1zM251.3 182.5v.1z"/>
<path d="M250.2 180l.8 .2 .3-.2zM250.2 180l.8 .2h-.6z"/>
<path d="M250.2 184.7h1.1zM250.1 184.7h1.2z"/>
<path d="M251.3 182v.1zM251.3 182v.1z"/>
<path d="M250.1 184.7l1.1 .2 .1-.2zM249.9 184.9l.2-.2 1.1 .2z"/>
<path d="M251.3 182.6l.1 .1zM251.3 182.6l.1 .1z"/>
<path d="M251.4 182.7l.1 .1zM251.4 182.7l.1 .1z"/>
<path d="M251.5 182.8h.1zM251.5 182.8h.1z"/>
<path d="M251.6 182.8l.1 .1zM251.6 182.8l.1 .1z"/>
<path d="M251.6 182.9h.1zM251.6 182.9h.1z"/>
<path d="M251.7 182.9h.1zM251.7 182.9h.1z"/>
<path d="M251.8 181.7h.2zM251.7 181.7h.3z"/>
<path d="M251.9 181.7h.1zM251.9 181.7h.1z"/>
<path d="M251.7 182.9h.3zM251.7 182.9h.2z"/>
<path d="M252 181.7h.1zM252 181.7h.1z"/>
<path d="M252.1 181.7l.1 .1zM252.1 181.7l.1 .1z"/>
<path d="M252.2 181.8l.1 .1zM252.2 181.8l.1 .1z"/>
<path d="M252.3 181.9l.1 .1zM252.3 181.9l.1 .1z"/>
<path d="M252.4 182.6l-.1 .1zM252.4 182.6l-.1 .1z"/>
<path d="M252.4 182v.1zM252.4 182v.1z"/>
<path d="M252.4 182.1l.1 .1zM252.4 182.1l.1 .1z"/>
<path d="M252.4 182.5v.1zM252.4 182.5v.1z"/>
<path d="M252.4 182.2l.1 .1zM252.4 182.2l.1 .1z"/>
<path d="M252.4 182.4v.1zM252.4 182.4v.1z"/>
<path d="M252.5 182.3v.1zM252.5 182.3l-.1 .1z"/>
</g>
<text font-size="6.2" x="125.2" y="202">STX-3000</text>
<text font-size="5.3" x="211" y="184.8">RoHS COMPLIANT</text>
<g font-size="4">
<text x="220.9" y="27">Materials and Finish</text>
<text x="221.5" y="58.5">Electrical Characteristics</text>
<text x="220.9" y="132.5">Mechanical Characteristics</text>
<text x="11.4" y="186.6" transform="rotate(-90 11.4 186.6)">KYCON, Inc. 305 Digital Drive, Morgan Hill, CA 95037 (408)494-0330</text>
</g>
<g font-size="3.8">
<text x="65.6" y="130.3">2</text>
<text x="65.6" y="143.8">3</text>
</g>
<g font-size="3.5">
<text x="177.7" y="196.8">3.5mm Stereo Jack, RoHS Compliant</text>
<text x="177.6" y="206.1">All Plastic Body, Right Angle, PCB Mount</text>
</g>
<g font-size="3.2">
<text x="147" y="20.5">14.0</text>
<text x="52.6" y="25.2">7.2</text>
<text x="116.6" y="25.8">1.9</text>
<text x="80.7" y="37.2">Ø3.6</text>
<text x="20.6" y="49.7" transform="rotate(-90 20.6 49.7)">5.4</text>
<text x="28.9" y="48.7" transform="rotate(-90 28.9 48.7)">5.0</text>
<text x="105.1" y="49.9" transform="rotate(-90 105.1 49.9)">Ø6.0</text>
<text x="29" y="70.4" transform="rotate(-90 29 70.4)">2.8</text>
<text x="119.4" y="74.6">2-Ø0.8</text>
<text x="148.1" y="75.6" transform="rotate(-90 148.1 75.6)">1.0</text>
<text x="189.2" y="82.8">3-1.0x0.3</text>
<text x="144.5" y="103.2">13.40</text>
<text x="139.6" y="112.6">11.50</text>
<text x="191.1" y="113.2">3-1.00x1.50</text>
<text x="65.3" y="117.1">1</text>
<text x="131.8" y="120.4">8.10</text>
<text x="121.3" y="128.3">4.00</text>
<text x="195.3" y="135" transform="rotate(-90 195.3 135)">1.50</text>
<text x="203.8" y="138.7" transform="rotate(-90 203.8 138.7)">5.50</text>
<text x="144.7" y="146.6">2-Ø1.00</text>
<text x="140" y="161">Recommended PCB Layout</text>
<text x="149.9" y="166.3">(Bottom View)</text>
</g>
<g font-size="3">
<text x="176.9" y="118.2">3</text>
<text x="159.6" y="123.2">1</text>
<text x="188.3" y="145.9">2</text>
</g>
<g font-size="2.9">
<text x="42.3" y="74.6">2</text>
<text x="58" y="74.6">1</text>
<text x="74.5" y="74.6">3</text>
</g>
<g font-size="2.8">
<text x="220.9" y="33.6">Housing: PBT Thermoplastic,</text>
<text x="222.5" y="36.9">UL 94V-0 Rated</text>
<text x="220.9" y="43.5">Terminals: Copper Alloy</text>
<text x="235" y="46.8">Matte Tin Plated</text>
<text x="221.5" y="65">Rated Current: 0.3A</text>
<text x="221.5" y="71.6">Rated Voltage: DC 16V</text>
<text x="221.5" y="78.2">Contact Resistance:</text>
<text x="223.1" y="81.5">Before Test: 30mohms Max.</text>
<text x="223.1" y="84.8">After Durability Test:</text>
<text x="224.7" y="88.1">60 mohms Max.</text>
<text x="221.5" y="94.7">Insulation Resistance:</text>
<text x="223.1" y="97.9">More than 100 Megohms</text>
<text x="223.1" y="101.2">at 250V DC</text>
<text x="221.5" y="107.8">Dielectric Strength:</text>
<text x="223.1" y="111.1">250V AC RMS for 1 minute</text>
<text x="221.5" y="117.7">Operating Temp:</text>
<text x="223.1" y="121">-25°C to +80°C</text>
<text x="220.9" y="139.1">Insertion Force:</text>
<text x="222.5" y="142.4">0.4kg - 2.0kg</text>
<text x="220.9" y="149">Extraction Force:</text>
<text x="222.5" y="152.3">0.3kg - 2.0kg</text>
<text x="220.9" y="158.8">Durability: 5000 mating cycles</text>
<text x="8.8" y="193.9">REV.</text>
<text x="20.1" y="194">DATE</text>
<text x="35.1" y="194">DESCRIPTION</text>
<text x="61.6" y="194">REV. BY</text>
<text x="78.1" y="194">CHK. BY</text>
<text x="93.6" y="194">DRAWN BY</text>
<text x="113.2" y="194">DATE</text>
<text x="112.7" y="203.3">UNITS</text>
</g>
<g font-size="2.5">
<text x="256.4" y="179.3">X.X ± 0.35</text>
<text x="257.9" y="174.8">Tolerances</text>
<text x="256.4" y="182.4">X.XX ± 0.25</text>
<text x="256.4" y="185.5">Unless Stated</text>
<text x="256.4" y="188.5">Otherwise</text>
<text x="95.7" y="198.2">R. Aguirre</text>
<text x="112.2" y="198.5">07/11/05</text>
<text x="114.9" y="207.8">mm</text>
</g>
<g font-size="2.1">
<text x="10.4" y="197.2">C1</text>
<text x="20" y="197.2">07/10/08</text>
<text x="38.5" y="197.2">ECO# 08-060</text>
<text x="63.9" y="197.2">S. Vien</text>
<text x="81.1" y="197.2">H. MA</text>
<text x="10.4" y="199.6">D1</text>
<text x="10.4" y="201.9">D2</text>
<text x="20" y="199.6">09/18/08</text>
<text x="20" y="201.9">11/23/10</text>
<text x="38.5" y="199.6">ECO# 08-077</text>
<text x="38.5" y="201.9">ECO# 10-084</text>
<text x="63.9" y="199.6">S. Vien</text>
<text x="63.9" y="201.9">S. Vien</text>
<text x="81.1" y="199.6">H. MA</text>
<text x="81.1" y="201.9">H. MA</text>
<text x="10.4" y="204.3">D3</text>
<text x="10.4" y="206.7">D4</text>
<text x="10.4" y="209.1">D5</text>
<text x="20" y="204.3">02/10/12</text>
<text x="20" y="206.7">08/14/18</text>
<text x="20" y="209.1">07/15/25</text>
<text x="34.4" y="208.9">Add Current &amp; Voltage</text>
<text x="37.4" y="206.4">Update Address</text>
<text x="38.5" y="204.3">ECO# 12-004</text>
<text x="62.6" y="206.7">D.Shehan</text>
<text x="63.5" y="208.9">K.Wang</text>
<text x="63.9" y="204.3">S. Vien</text>
<text x="79.1" y="209.1">C.Kelleher</text>
<text x="81.1" y="204.3">H. MA</text>
<text x="82.3" y="206.7">N/A</text>
</g>
<g font-size="1.9">
<text x="243.8" y="186.8">C</text>
<text x="244.8" y="188.9">LR78160</text>
<text x="251.3" y="186.8">US</text>
</g>
<text font-size=".9" x="251.5" y="182.6">R</text>
</svg>
